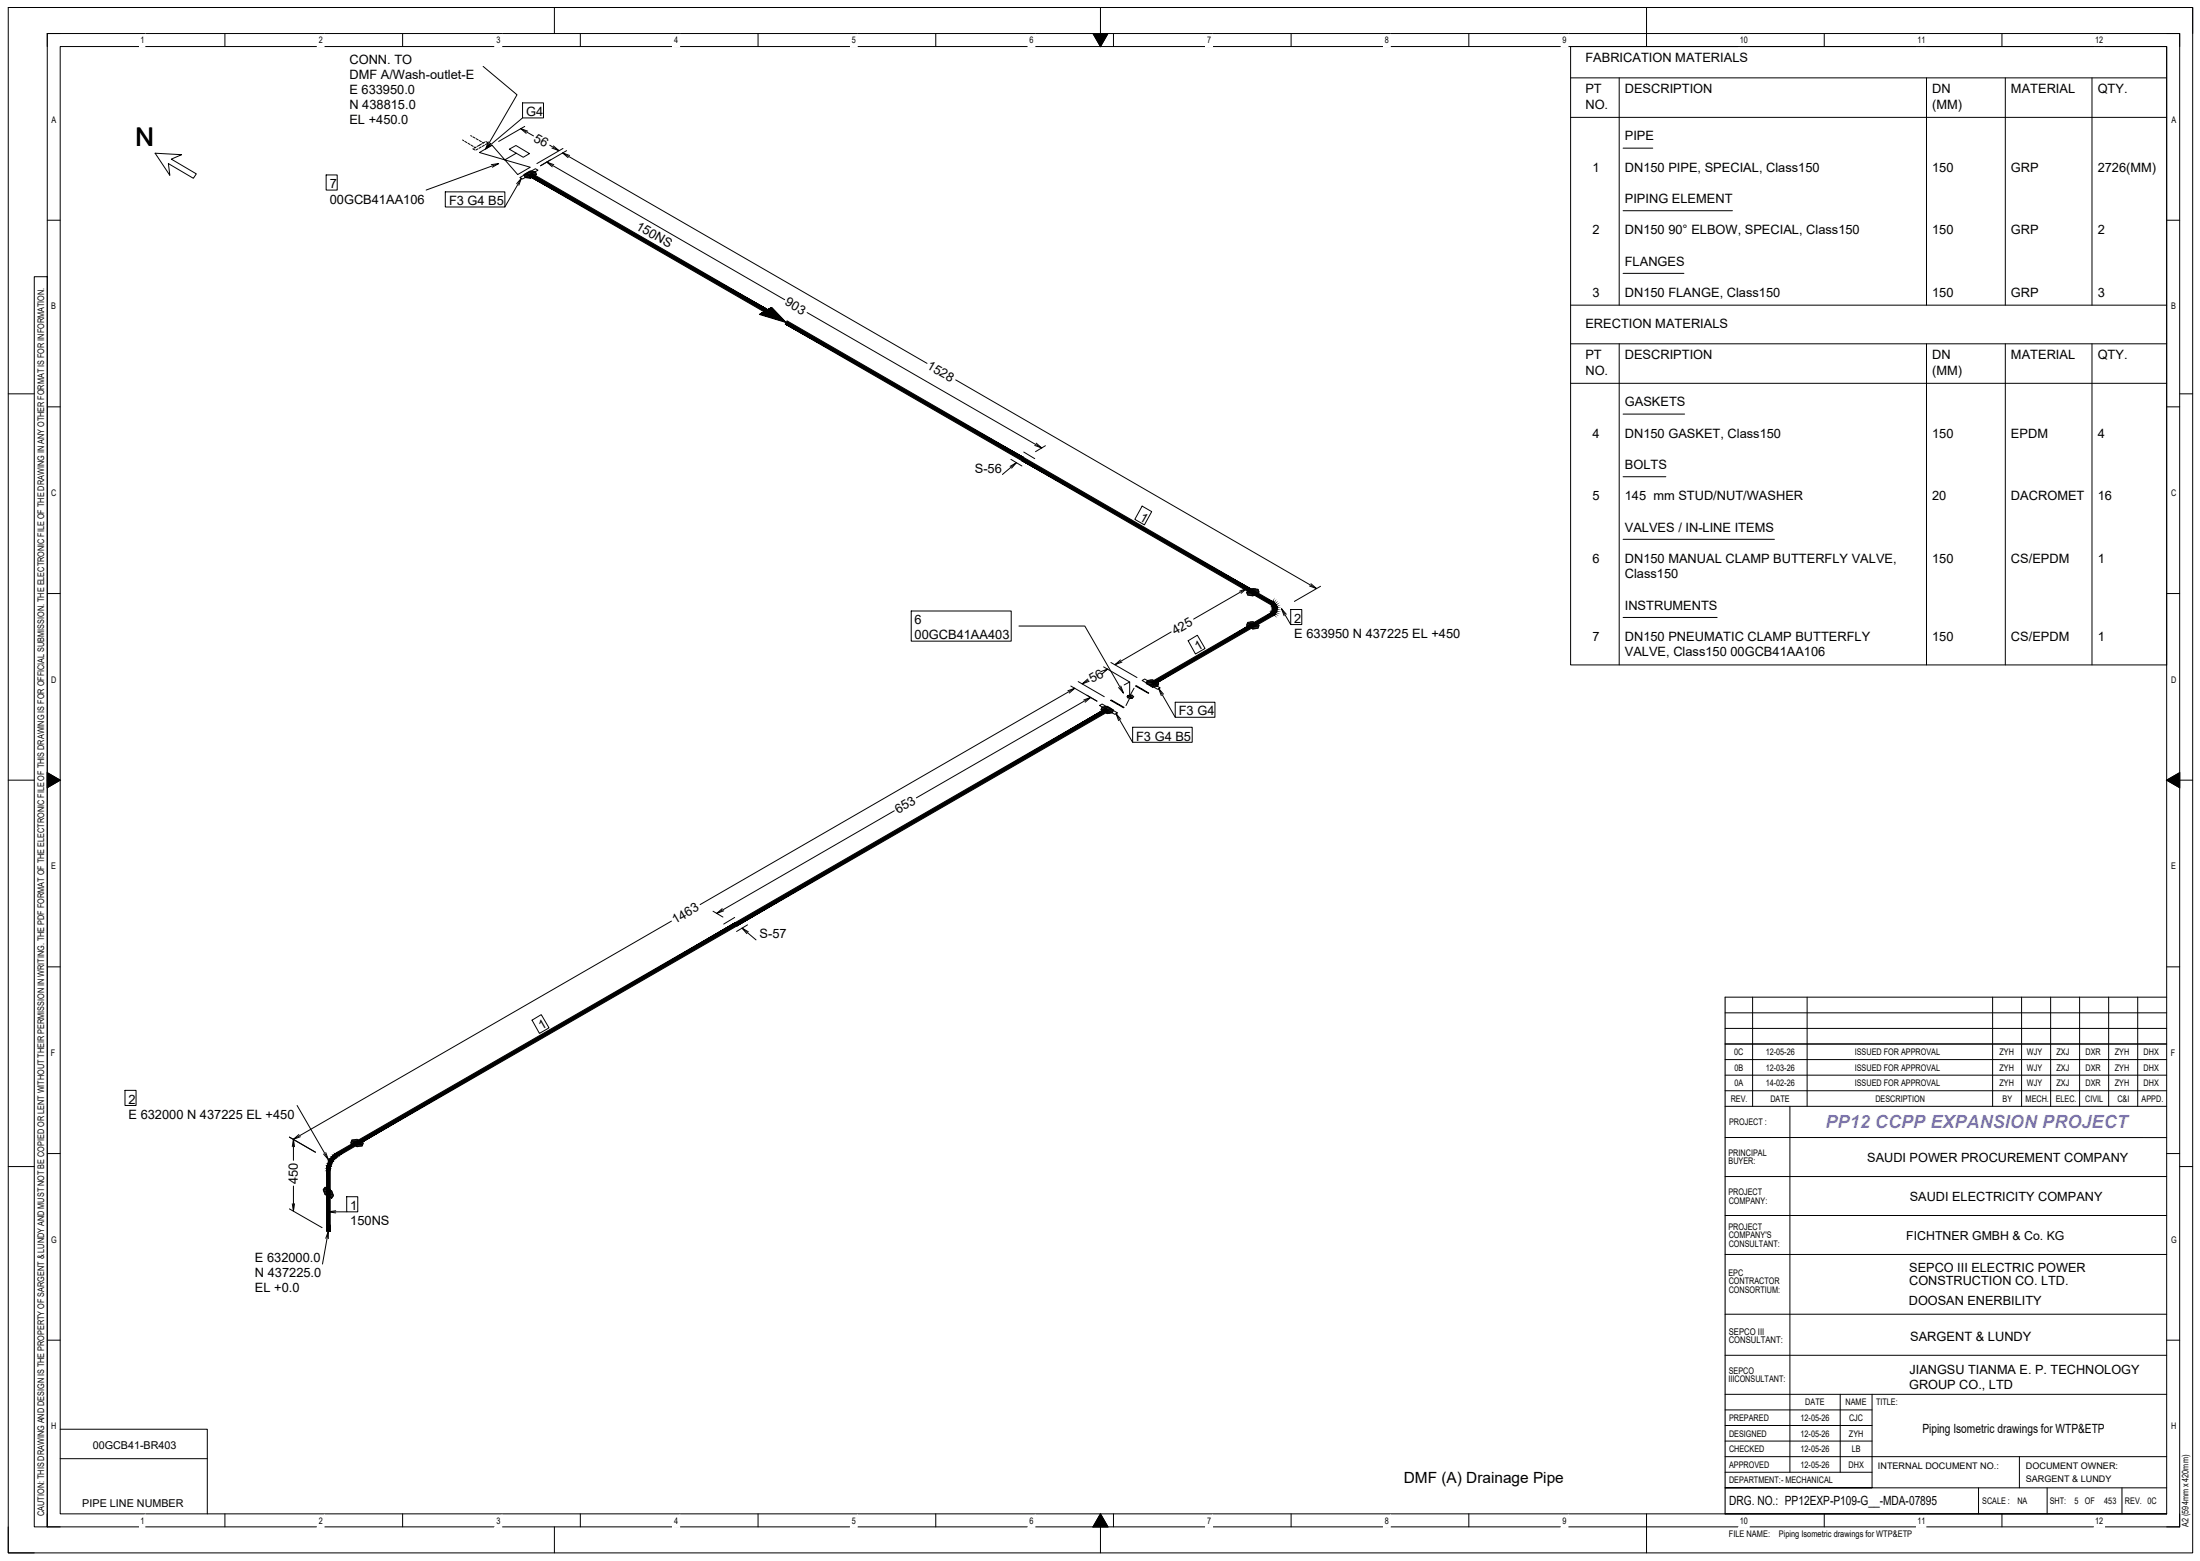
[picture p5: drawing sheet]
<svg xmlns="http://www.w3.org/2000/svg" width="598mm" height="424mm" viewBox="0 0 598 424" stroke-linecap="round" stroke-linejoin="round" font-family="sans-serif">
<!-- layer: G-ANNO-TTLB -->
<g fill="none" stroke="#000" stroke-width=".27">
<path d="M12.8 9.1h579.6v405.7h-579.6zM12.8 9.1v3.5M12.8 9.1h3.6M16.4 12.6h572.5v398.6h-572.5zM61.1 9.1v3.5M109.4 9.1v3.5M150.7 2v7.1M157.7 9.1v3.5M206 9.1v3.5M254.3 9.1v3.5M297.1 9.1h4l-2 3.5zM299.1 2v10.6"/>
<path d="M302.6 9.1v3.5M350.9 9.1v3.5M399.2 9.1v3.5M447.5 2v10.6M495.8 9.1v3.5M544.1 9.1v3.5M588.9 2h7.1v7.1M588.9 9.1h3.5v3.5M12.8 59.8h3.6M588.9 59.8h3.5M9.3 75.2h3.5v339.6h-3.5zM2.2 107h7.1"/>
<path d="M12.8 110.5h3.6M588.9 110.5h3.5M592.4 107h3.6M12.8 161.2h3.6M588.9 161.2h3.5M2.2 211.9h7.1M12.8 209.9l3.6 2-3.6 2.1zM12.8 211.9h3.6M588.9 211.9l3.5-2v4.1zM588.9 211.9h7.1M12.8 262.6h3.6M468.9 279.4h120"/>
<path d="M468.9 275.1h120M468.9 270.9h120M476.4 270.9v29.6M491.2 270.9v29.6M541.6 270.9v29.6M549.5 270.9v29.6M557.4 270.9v29.6M565.2 270.9v29.6M573.1 270.9v29.6M581 270.9v29.6M588.9 262.6h3.5M468.9 292.1h120"/>
<path d="M468.9 296.3h120M468.9 287.8h120M468.9 283.6h120M2.2 316.9h7.1M12.8 313.4h3.6M468.9 300.5h120M468.9 309h120M468.9 319.6h120M486.5 300.5v99.4M588.9 313.4h3.5M592.4 316.9h3.6M468.9 330.2h120"/>
<path d="M468.9 340.8h120M468.9 357h120M12.8 364.1h3.6M468.9 378.8h120M468.9 368.2h120M500.2 378.8v21.1M508.8 378.8v25.4h-39.9h120M588.9 364.1h3.5M468.9 395.7h120M468.9 387.2h39.9M468.9 391.5h39.9M468.9 383h39.9"/>
<path d="M468.9 399.9h39.9M548.9 395.7v8.5M2.2 414.8v7h7.1M12.8 411.2v3.6h3.6M61.1 411.2v3.6M109.4 411.2v3.6M150.7 414.8v7M157.7 411.2v3.6M206 411.2v3.6M254.3 411.2v3.6M299.1 411.2l2 3.6h-4zM299.1 411.2v10.6"/>
<path d="M302.6 411.2v3.6M350.9 411.2v3.6M399.2 411.2v3.6M447.5 411.2v10.6M468.9 411.2h120M495.8 411.2v3.6M537.8 404.2v7M544.1 411.2v3.6M556.4 404.2v7M576.7 404.2v7M592.4 411.2v3.6h-3.5"/>
</g>
<!-- layer: G-ANNO-BRDR -->
<path d="M2.2 2h593.8v419.8h-593.8z" fill="none" stroke="#000" stroke-width=".27"/>
<!-- layer: G-ANNO-TTLB -->
<path d="M468.9 270.9v140.3" fill="none" stroke="#000" stroke-width=".3"/>
<path d="M297.1 9.1h4l-2 3.5zM12.8 209.9l3.6 2-3.6 2.1zM588.9 211.9l3.5-2v4.1zM299.1 411.2l2 3.6h-4z" fill="#000" stroke="#000" stroke-width=".27"/>
<g fill="#fff" stroke="#fff" stroke-width=".27">
<path d="M38 411.7v3.2l1.4-3.2zM39.4 411.7v3.2h-1.4z"/>
<path d="M86.3 411.7v3.2l1.8-3.2zM88.1 411.7v3.2h-1.8z"/>
<path d="M134.6 411.7v3.2l1.8-3.2zM136.4 411.7v3.2h-1.8z"/>
<path d="M182.9 411.7v3.2l1.8-3.2zM184.7 411.7v3.2h-1.8z"/>
<path d="M231.2 411.7v3.2l1.8-3.2zM233 411.7v3.2h-1.8z"/>
<path d="M279.5 411.7v3.2l1.8-3.2zM281.3 411.7v3.2h-1.8z"/>
<path d="M327.8 411.7v3.2l1.8-3.2zM329.6 411.7v3.2h-1.8z"/>
<path d="M376.1 411.7v3.2l1.8-3.2zM377.9 411.7v3.2h-1.8z"/>
<path d="M424.3 411.7v3.2l1.9-3.2zM426.2 411.7v3.2h-1.9z"/>
<path d="M472.7 411.7v3.2l2.7-3.2zM475.4 411.7v3.2h-2.7z"/>
<path d="M521 411.7v3.2l2.5-3.2zM523.5 411.7v3.2h-2.5z"/>
<path d="M569.3 411.7v3.2l2.7-3.2zM572 411.7v3.2h-2.7z"/>
<path d="M589.8 386v3.3l2-3.3zM591.8 386v3.3h-2z"/>
<path d="M589.8 335.3v3.3l2.2-3.3zM592 335.3v3.3h-2.2z"/>
<path d="M589.8 284.6v3.3l1.8-3.3zM591.6 284.6v3.3h-1.8z"/>
<path d="M589.8 233.9v3.2l1.9-3.2zM591.7 233.9v3.2h-1.9z"/>
<path d="M589.8 183.2v3.2l2-3.2zM591.8 183.2v3.2h-2z"/>
<path d="M589.8 132.5v3.2l2.1-3.2zM591.9 132.5v3.2h-2.1z"/>
<path d="M589.8 81.8v3.2l1.9-3.2zM591.7 81.8v3.2h-1.9z"/>
<path d="M589.8 31.1v3.2l2.2-3.2zM592 31.1v3.2h-2.2z"/>
<path d="M38 9.6v3.2l1.4-3.2zM39.4 9.6v3.2h-1.4z"/>
<path d="M86.3 9.6v3.2l1.8-3.2zM88.1 9.6v3.2h-1.8z"/>
<path d="M134.6 9.6v3.2l1.8-3.2zM136.4 9.6v3.2h-1.8z"/>
<path d="M182.9 9.6v3.2l1.8-3.2zM184.7 9.6v3.2h-1.8z"/>
<path d="M231.2 9.6v3.2l1.8-3.2zM233 9.6v3.2h-1.8z"/>
<path d="M279.5 9.6v3.2l1.8-3.2zM281.3 9.6v3.2h-1.8z"/>
<path d="M327.8 9.6v3.2l1.8-3.2zM329.6 9.6v3.2h-1.8z"/>
<path d="M376.1 9.6v3.2l1.8-3.2zM377.9 9.6v3.2h-1.8z"/>
<path d="M424.3 9.6v3.2l1.9-3.2zM426.2 9.6v3.2h-1.9z"/>
<path d="M472.7 9.6v3.2l2.7-3.2zM475.4 9.6v3.2h-2.7z"/>
<path d="M521 9.6v3.2l2.5-3.2zM523.5 9.6v3.2h-2.5z"/>
<path d="M569.3 9.6v3.2l2.7-3.2zM572 9.6v3.2h-2.7z"/>
<path d="M13.6 386v3.3l2-3.3zM15.6 386v3.3h-2z"/>
<path d="M13.6 335.3v3.3l2.2-3.3zM15.8 335.3v3.3h-2.2z"/>
<path d="M13.6 284.6v3.3l1.8-3.3zM15.4 284.6v3.3h-1.8z"/>
<path d="M13.6 233.9v3.2l1.9-3.2zM15.5 233.9v3.2h-1.9z"/>
<path d="M13.6 183.2v3.2l2-3.2zM15.6 183.2v3.2h-2z"/>
<path d="M13.6 132.5v3.2l2.1-3.2zM15.7 132.5v3.2h-2.1z"/>
<path d="M13.6 81.8v3.2l1.9-3.2zM15.5 81.8v3.2h-1.9z"/>
<path d="M13.6 31.1v3.2l2.2-3.2zM15.8 31.1v3.2h-2.2z"/>
</g>
<!-- layer: GT_1 -->
<g fill="none" stroke="#000" stroke-width=".27">
<path d="M131.3 18l9.2 7.7-8.5 14.7M426.9 12.6h162v168h-162zM125.7 38l.3 .2M126.3 38.4l.6 .3M127.2 38.9l.6 .4M127.9 36.8l.3 .2M128 39.4l.6 .4M128.5 37.2l.6 .3M128.9 39.9l.3 .2M129.4 37.7l.6 .3M129.5 39.9l-.6 .3M130.3 38.2l.5 .3"/>
<path d="M130.8 39.9l-.6 .4M130.9 39.1l-1.2 .7M131.1 38.7l.3 .1M131.7 39.4l-.6 .4M131.8 38.6l-.6 .3M132.1 38.4l.5 .4M132.5 39l-.5 .3M132.7 38.5l-.7 1.9 1.3-1.5-1.3 1.5 1.7-1M141.5 34.9l3.5 2M142 27.9h5.7v4.1h-5.7zM142 32l-10 8.4M142.6 34.3l-7.1 4.1"/>
<path d="M143.4 35.6l-1.9-.7 1.5 1.3M149.4 39.4l2.5 1.5M150.4 39.6l1.5 1.3-1.9-.7M426.9 21.2h162M426.9 31.9h162M440.1 21.2v61.7M523.6 21.2v61.7M545 21.2v61.7M568.6 21.2v61.7M42.2 41.6l7.2 .4-2.8 1.2 6.8 4-.8 1.2-6.8-4 .4 3.2zM88.6 47.5h3.1v4.1h-3.1zM121 52.1h16.2v4.1h-16.2z"/>
<path d="M128.6 40.4l.5 .3M129.9 40.4l-.6 .4M130.3 41.4l3.4-2 7 8 3.4-2zM133.5 44.7l2-.3-1.7 1M135.5 44.4l-19.7 7.2M140.3 41.6l1.9 1.1 1.7-1-3.7-2.2-1.8 1 1.9 1.1-3.1 1.8M140.4 49.9l1.3-1.5-.7 1.9M141.3 48.2l4.2-2.4 .7 .4-4.2 2.4zM141.7 48.4l-4.5 7.8M142.4 47.4l1.7-1 1.4 .2 .3 .8-1.7 1-1.4-.2zM142.4 47.4h3.4M142.5 47.6h3"/>
<path d="M142.6 47.8h2.5M142.6 48h2.2M142.7 48.2h1.8M142.7 47.2h3M143.1 47h2.6M143.4 46.8h2.2M143.8 46.6h1.7M148.6 44l64.7 37.4M150.5 44.7l-1.9-.7 1.5 1.3M152.9 41.5l99.1 57.2M153 40.3l-7.1 4.1M154 40.9l-7.1 4.1 2.7-1.6"/>
<path d="M154.8 42.2l-1.9-.7 1.5 1.3M441.2 40.2h8M441.2 57.2h29.7M441.2 74.3h16.5M208.2 84.4l-1.8 1 7.3 2.2-3.9-4.1-3.2 1.8 6.6 2-3.6-3.7-2.7 1.6 5.7 1.8-3.2-3.3-2.3 1.3 5 1.6-2.9-2.8-1.9 1.1 4.3 1.5-2.6-2.4-1.5 .8 3.5 1.2-2.2-1.9-1 .6 2.8 1.1-2.1-1.6-.5 .3 2 .9-1.7-1.1 5.4 3.3M219.4 84.9l63.7 36.8M426.9 82.9h162M426.9 93.4h162M440.1 93.4v87.2M523.6 93.4v87.2M545 93.4v87.2M568.6 93.4v87.2"/>
<path d="M259.8 103.2l98 56.7M426.9 104.1h162M441.2 112.5h16.7M274.6 126.7l1.6-1-1.2 1.5M274.8 124.8l2.9 1.8M276.2 125.7l-3.7 3.2M278.3 122.8l2.9 1.8M281.6 120.4l1.5 1.3-1.9-.7M284.1 121.1l-2.6 1.6M310.4 137.5l2.6 1.5-2 3.6-2.6-1.5zM441.2 129.5h11.6M337.7 159.3l7.1 4.1"/>
<path d="M338.8 159.9l-14.4 8.3M340.4 160h.8M356.3 158.6l1.5 1.3-1.9-.7M358.9 159.3l-7.1 4.1M441.2 146.5h41.1M247.7 166h27.1v8.2h-27.1zM276.9 170.1h18l10.5 18.2M301.9 180l7.1 4.1M304.5 179.3l-1.5 1.3 1.9-.7M318.3 171.7l-15.3 8.9M322.9 174.1l2.5-1.5 2.1 3.6-2.6 1.5zM336.9 160.6l1.9-.7-1.5 1.3"/>
<path d="M338.8 160.9l1.7-1 1.4 .2 .3 .8-1.7 1-1.4-.2zM338.9 161h3.2M338.9 169.8h3.2M338.9 161.2h2.8M338.9 169.6h2.8M339 160.8h3.2M339 170h3.2M339 161.4h2.4M339 169.4h2.4M339.1 161.6h1.9M339.1 169.2h1.9M339.1 169.1l1.4-.2 1.7 1-.3 .8-1.4 .2-1.7-1z"/>
<path d="M339.3 160.6h2.8M339.3 170.2h2.8M339.7 160.4h2.3M339.7 170.4h2.3M339.8 161.8h.9M339.8 169h.9M340 160.2h2M340 170.6h2M340.4 170.8h.8M348.3 165.4l2.5 4.3M349.6 166.9l-1.3-1.5 .7 1.9M350.8 165.6h3v4.1h-3z"/>
<path d="M441.2 167.7h25.5M290.2 187.6l1.9-.6-1.5 1.3M291 186.4l7.2 4.1-2.8-1.6M292.1 187l-101.8 58.7M293.1 185.2l7 4.1M294.6 190.1l1.8-.7-1.5 1.4M295.6 184.5l-1.4 1.3 1.8-.7M295.8 184.7l-1.6 1.1M296.4 189.4l-47.3 27.3M298.9 191.7l.7-.5 4.1 2.5-.7 .4zM299.1 182.5l1.9-.7-1.4 1.3M299.3 192.8h3.2"/>
<path d="M299.4 192.6h2.7M299.4 193h3.2M299.4 192.3h2.4M299.5 192.2h2M299.6 192.1l1.3-.2 1.7 1-.3 .8-1.4 .2-1.7-1zM299.8 193.2h2.7M300 181.2l7 4.1M300.1 193.3h2.4M300.2 191.9h.9M300.4 193.6h2M300.8 193.7h.8M301 181.8l-.8 .5"/>
<path d="M301.8 190.3l.2-.2 3.5 2.1-.1 .1zM303.3 193.9l4.5 7.7M304.6 186.4l.8 1.9-1.4-1.5M304.6 195.4l-1.3-1.5 .7 1.9M305.5 186.1l1.5-.8v4M306.3 189.3h1.8M306.5 189l-.2 .3 .2 .3 .7 .1h.5l.4-.4-.4-.4-.5-.1-.7 .2 1.2 .7M307 189.7l-1 2M307.7 188.9l-1.2 .7M307.8 197.6h16.2v4h-16.2zM308.2 187l-1 1.8v.9M308.6 186.4l.2-.1 3.4 2z"/>
<path d="M310.4 184.9l.7-.4 4.2 2.4-.7 .3zM311.6 185.6h3.2M311.7 185.4h2.7M311.7 185.8h3.2M311.7 185.2h2.4M311.8 185h2M311.8 184.9l1.4-.2 1.7 1-.3 .8-1.4 .2-1.7-1zM312 186h2.8M312.4 186.2h2.3M312.5 184.7h.9M312.7 186.4h2M313.1 186.5h.8"/>
<path d="M314.9 187.1l4.5 7.7M316.2 188.6l-1.3-1.5 .7 1.9M319.4 190.8h10.8v4h-10.8zM243.1 220.2l-48.3 27.9M182.5 250.2l-102.7 59.3v5.7M193.8 247.5l2.7 1.6M196.3 246.8l-1.5 1.3 1.9-.7M199.7 249.2l-3 1.8M201.7 252.1l3.8 3.2M203.2 251.2l-3 1.8M203.4 253.1l-1.7-1 1.3 1.5M144.6 277.1l2.5-1.5 2.1 3.6-2.6 1.5z"/>
<path d="M34 296.2h3v4.1h-3zM78.7 308.9l7 4.1M79.4 311.5l.4-2 .3 2M80.8 300.3l8.4 14.7M81.2 308.2l-1.4 1.3 1.8-.7M88.5 313.1l.7 1.9-1.3-1.5M95.3 310.5h3.4M95.4 310.3h3M95.5 310.1h2.6M95.6 309.9h2.1M95.6 309.7l1.4-.2 1.7 1-.3 .8-1.4 .2-1.7-1zM95.6 309.7h1.8"/>
<path d="M95.7 310.7h3M96 310.9h2.6M96.4 311.1h2.1M96.7 311.3h1.7M78.7 328.4l8.8 5.1M79.4 327l.4 2 .3-2M79.8 322.2v6.8M87.9 323.3h1.9M87.9 323.1h1.5M88 323.5h2.1M88 323.7h2.2M88.1 322.9h1"/>
<path d="M88.1 323.9h2.2M88.2 324.1h2.2M88.2 322.7h.5M88.3 324.3h2.1M88.3 322.5l1.8 1 .5 1.3-.5 .7-1.8-1-.5-1.3zM88.3 324.5h2.2M88.5 336.4l.7-1.9v2M88.7 324.7h1.9M89.1 324.9h1.5M89.2 329.2h5M89.2 334.5l-1.5 8.9M89.4 325.1h1"/>
<path d="M89.8 325.3h.5M91.2 328.9l-2 .3 2 .3M94.2 325.1h3v4.1h-3z"/>
</g>
<g fill="#000" stroke="#000" stroke-width=".27">
<path d="M144.4 47l-.5 .9 64.5 36.1zM143.9 47.9l64.5 36.1-.5 .8z"/>
<path d="M213.9 87.2l-.5 .8 64.8 36.3zM213.4 88l64.8 36.3-.5 .8z"/>
<path d="M278.2 124.3l-.5 .8 63.1 35.3zM277.7 125.1l63.1 35.3-.5 .9z"/>
<path d="M340.8 160.4l-.5 .9 5.7 2.1zM340.3 161.3l5.7 2.1-.5 .9z"/>
<path d="M313.5 186.1l27.3-15.8-.5-.9zM313 185.2l27.3-15.8-26.8 16.7z"/>
<path d="M345.5 166.4l.8 .7-.3 .2zM345.5 166.4l.8 .7-.6-.8zM345.7 166.3l.9 .4-.3 .4zM345.8 166.1l-.1 .2 .9 .4zM345.8 166.1l1 .3-.2 .3zM345.9 165.9l-.1 .2 1 .3zM345.9 165.9l1.1 .1-.2 .4zM346 165.7l-.1 .2 1.1 .1zM346 165.7l1.1-.1-.1 .4zM346.1 165.5l-.1 .2 1.1-.1zM346.1 165.5l1-.4v.5zM346.1 165.3v.2l1-.4zM346.1 165.3l.9-.6 .1 .4zM346 165l.1 .3 .9-.6zM346 165l.8-.7 .2 .4zM345.9 164.8l.1 .2 .8-.7zM346.6 164l.2 .3-.9 .5zM345.8 164.6l.1 .2 .7-.8zM346.3 163.7l.3 .3-.8 .6zM346.3 163.7l-.6 .7 .1 .2zM346 163.4l.3 .3-.6 .7zM346 163.4l-.5 .9 .2 .1z"/>
<path d="M340.8 170.3l5.2-3-.5-.9zM340.3 169.4l5.2-3-4.7 3.9z"/>
<path d="M200.2 251.6l101-58.3-.5-.9zM199.7 250.7l101-58.3-100.5 59.2z"/>
<path d="M97.3 310.9l102.9-59.3-.5-.9zM96.8 310.1l102.9-59.4-102.4 60.2z"/>
<path d="M88.8 318l.9 6v-6zM88.8 318l.9 6h-.9z"/>
<path d="M91 313.4l.6-.3 .5 .8zM91 313.4l.6 .8 .5-.3zM90.5 313.8l.5-.4 .6 .8zM90.5 313.8l.7 .8 .4-.4zM90.5 313.8l.7 .8-1.1-.3zM90.1 314.3l.7 .7 .4-.4zM90.1 314.3l.7 .7-1.1-.1zM89.7 314.9l.8 .5 .3-.4zM89.7 314.9l.8 .5h-1.2zM89.3 315.4l.9 .5 .3-.5zM89.3 315.4l.9 .5-1.1 .1zM89.1 316l.9 .4 .2-.5zM89.1 316l.9 .4-1.1 .3zM88.9 316.7l1 .2 .1-.5zM88.9 316.7l1 .2-1.1 .4zM88.8 317.3l1 .1 .1-.5zM88.8 317.3l1 .1-1 .6zM88.8 318h.9l.1-.6z"/>
<path d="M92.1 313.9l5.2-3-.5-.8zM91.6 313.1l5.2-3-4.7 3.8z"/>
<path d="M88.8 324l.9 10.5v-10.5zM88.8 324l.9 10.5h-.9z"/>
</g>
<!-- layer: 0 -->
<path d="M16.4 388.2h39.9v23M16.4 396.2h39.9" fill="none" stroke="#000" stroke-width=".27"/>
<text font-size="7" x="36.9" y="39.6">N</text>
<text font-size="4.9" fill="#8470ff" x="496.2" y="306.5">PP12 CCPP EXPANSION PROJECT</text>
<text font-size="4.2" x="381.5" y="402.9">DMF (A) Drainage Pipe</text>
<g font-size="3.5">
<text x="95" y="17.3">CONN. TO</text>
<text x="430.9" y="16.9">FABRICATION MATERIALS</text>
<text x="95" y="21.4">DMF A/Wash-outlet-E</text>
<text x="95" y="25.5">E 633950.0</text>
<text x="95" y="29.6">N 438815.0</text>
<text x="430.9" y="25.4">PT</text>
<text x="430.9" y="29.5">NO.</text>
<text x="441.6" y="25.4">DESCRIPTION</text>
<text x="525.2" y="25.4">DN</text>
<text x="525.2" y="29.5">(MM)</text>
<text x="546.6" y="25.4">MATERIAL</text>
<text x="570.1" y="25.4">QTY.</text>
<text x="95" y="33.7">EL +450.0</text>
<text x="143" y="31.5">G4</text>
<text x="144.8" y="38.3" transform="rotate(30 144.8 38.3)">56</text>
<text x="441.6" y="38.1">PIPE</text>
<text x="432.9" y="46.6">1</text>
<text x="441.6" y="46.6">DN150 PIPE, SPECIAL, Class150</text>
<text x="525.2" y="46.6">150</text>
<text x="546.6" y="46.6">GRP</text>
<text x="570.1" y="46.6">2726(MM)</text>
<text x="89.6" y="51.1">7</text>
<text x="89.6" y="55.3">00GCB41AA106</text>
<text x="122" y="55.7">F3 G4 B5</text>
<text x="441.6" y="55.1">PIPING ELEMENT</text>
<text x="172.6" y="62.1" transform="rotate(30 172.6 62.1)">150NS</text>
<text x="432.9" y="63.6">2</text>
<text x="441.6" y="63.6">DN150 90° ELBOW, SPECIAL, Class150</text>
<text x="525.2" y="63.6">150</text>
<text x="546.6" y="63.6">GRP</text>
<text x="570.1" y="63.6">2</text>
<text x="441.6" y="72.1">FLANGES</text>
<text x="213.1" y="82.7" transform="rotate(30 213.1 82.7)">903</text>
<text x="432.9" y="80.6">3</text>
<text x="441.6" y="80.6">DN150 FLANGE, Class150</text>
<text x="525.2" y="80.6">150</text>
<text x="546.6" y="80.6">GRP</text>
<text x="570.1" y="80.6">3</text>
<text x="430.9" y="89.1">ERECTION MATERIALS</text>
<text x="251.8" y="100" transform="rotate(30 251.8 100)">1528</text>
<text x="430.9" y="97.6">PT</text>
<text x="430.9" y="101.7">NO.</text>
<text x="441.6" y="97.6">DESCRIPTION</text>
<text x="525.2" y="97.6">DN</text>
<text x="525.2" y="101.7">(MM)</text>
<text x="546.6" y="97.6">MATERIAL</text>
<text x="570.1" y="97.6">QTY.</text>
<text x="441.6" y="110.4">GASKETS</text>
<text x="432.9" y="118.9">4</text>
<text x="441.6" y="118.9">DN150 GASKET, Class150</text>
<text x="525.2" y="118.9">150</text>
<text x="546.6" y="118.9">EPDM</text>
<text x="570.1" y="118.9">4</text>
<text x="264.9" y="128.4">S-56</text>
<text x="441.6" y="127.4">BOLTS</text>
<text x="432.9" y="135.9">5</text>
<text x="441.6" y="135.9">145 mm STUD/NUT/WASHER</text>
<text x="525.2" y="135.9">20</text>
<text x="546.6" y="135.9">DACROMET</text>
<text x="570.1" y="135.9">16</text>
<text x="309.5" y="141.1" transform="rotate(30 309.5 141.1)">1</text>
<text x="441.6" y="144.4">VALVES / IN-LINE ITEMS</text>
<text x="432.9" y="152.9">6</text>
<text x="441.6" y="152.9">DN150 MANUAL CLAMP BUTTERFLY VALVE,</text>
<text x="525.2" y="152.9">150</text>
<text x="546.6" y="152.9">CS/EPDM</text>
<text x="570.1" y="152.9">1</text>
<text x="441.6" y="157">Class150</text>
<text x="441.6" y="165.6">INSTRUMENTS</text>
<text x="248.6" y="169.6">6</text>
<text x="248.6" y="173.7">00GCB41AA403</text>
<text x="319.4" y="172.5" transform="rotate(-30 319.4 172.5)">425</text>
<text x="351.8" y="169.2">2</text>
<text x="351.8" y="173.3">E 633950 N 437225 EL +450</text>
<text x="325.5" y="176.7" transform="rotate(-30 325.5 176.7)">1</text>
<text x="432.9" y="174.1">7</text>
<text x="441.6" y="174.1">DN150 PNEUMATIC CLAMP BUTTERFLY</text>
<text x="441.6" y="178.2">VALVE, Class150 00GCB41AA106</text>
<text x="525.2" y="174.1">150</text>
<text x="546.6" y="174.1">CS/EPDM</text>
<text x="570.1" y="174.1">1</text>
<text x="296.9" y="185.6" transform="rotate(-30 296.9 185.6)">56</text>
<text x="320.4" y="194.4">F3 G4</text>
<text x="308.8" y="201.2">F3 G4 B5</text>
<text x="244.1" y="221.1" transform="rotate(-30 244.1 221.1)">653</text>
<text x="183.5" y="251" transform="rotate(-30 183.5 251)">1463</text>
<text x="206.5" y="254.8">S-57</text>
<text x="147.2" y="279.8" transform="rotate(-30 147.2 279.8)">1</text>
<text x="34.9" y="299.8">2</text>
<text x="34.9" y="304">E 632000 N 437225 EL +450</text>
<text x="507.5" y="315.6">SAUDI POWER PROCUREMENT COMPANY</text>
<text x="81" y="321.7" transform="rotate(-90 81 321.7)">450</text>
<text x="95.2" y="328.7">1</text>
<text x="519.1" y="326.2">SAUDI ELECTRICITY COMPANY</text>
<text x="95.2" y="332.9">150NS</text>
<text x="69.3" y="342.9">E 632000.0</text>
<text x="69.3" y="347">N 437225.0</text>
<text x="518.9" y="345.4">SEPCO III ELECTRIC POWER</text>
<text x="69.3" y="351.1">EL +0.0</text>
<text x="518.9" y="348.9">CONSTRUCTION CO. LTD.</text>
<text x="518.8" y="354.5">DOOSAN ENERBILITY</text>
<text x="519.2" y="364.4">SARGENT &amp; LUNDY</text>
<text x="518.9" y="377.4">GROUP CO., LTD</text>
<text x="519" y="373.2">JIANGSU TIANMA E. P. TECHNOLOGY</text>
<text x="522.5" y="389.4">Piping Isometric drawings for WTP&amp;ETP</text>
<text x="470" y="408.9">DRG. NO.: PP12EXP-P109-G__-MDA-07895</text>
</g>
<text font-size="3.4" x="518.1" y="336.8">FICHTNER GMBH &amp; Co. KG</text>
<g font-size="2.9">
<text x="25.2" y="393.6">00GCB41-BR403</text>
<text x="22.4" y="409.3">PIPE LINE NUMBER</text>
</g>
<g font-size="2.5">
<text x="38.2" y="11.8">1</text>
<text x="86.7" y="11.8">2</text>
<text x="134.9" y="11.8">3</text>
<text x="183.3" y="11.8">4</text>
<text x="231.5" y="11.8">5</text>
<text x="279.8" y="11.8">6</text>
<text x="328.1" y="11.8">7</text>
<text x="376.4" y="11.8">8</text>
<text x="424.7" y="11.8">9</text>
<text x="472.9" y="11.8">10</text>
<text x="521.2" y="11.8">11</text>
<text x="569.5" y="11.8">12</text>
<text x="14" y="33.3">A</text>
<text x="590.2" y="33.3">A</text>
<text x="13.9" y="84">B</text>
<text x="590.1" y="84">B</text>
<text x="13.9" y="134.7">C</text>
<text x="590.1" y="134.7">C</text>
<text x="13.9" y="185.4">D</text>
<text x="590.1" y="185.4">D</text>
<text x="13.9" y="236.1">E</text>
<text x="590.1" y="236.1">E</text>
<text x="13.8" y="286.8">F</text>
<text x="471.4" y="286.6">0C</text>
<text x="479.9" y="286.6">12-05-26</text>
<text x="504.1" y="286.6">ISSUED FOR APPROVAL</text>
<text x="543.5" y="286.6">ZYH</text>
<text x="550.9" y="286.6">WJY</text>
<text x="559" y="286.6">ZXJ</text>
<text x="566.9" y="286.6">DXR</text>
<text x="574.8" y="286.6">ZYH</text>
<text x="582.6" y="286.6">DHX</text>
<text x="590.1" y="286.8">F</text>
<text x="471.4" y="290.8">0B</text>
<text x="479.9" y="290.8">12-03-26</text>
<text x="504.1" y="290.8">ISSUED FOR APPROVAL</text>
<text x="543.5" y="290.8">ZYH</text>
<text x="550.9" y="290.8">WJY</text>
<text x="559" y="290.8">ZXJ</text>
<text x="566.9" y="290.8">DXR</text>
<text x="574.8" y="290.8">ZYH</text>
<text x="582.6" y="290.8">DHX</text>
<text x="470.4" y="299.4">REV.</text>
<text x="471.4" y="295.1">0A</text>
<text x="479.9" y="295.1">14-02-26</text>
<text x="481.2" y="299.4">DATE</text>
<text x="504.1" y="295.1">ISSUED FOR APPROVAL</text>
<text x="509.7" y="299.4">DESCRIPTION</text>
<text x="543.5" y="295.1">ZYH</text>
<text x="544.3" y="299.4">BY</text>
<text x="550.6" y="299.4">MECH.</text>
<text x="550.9" y="295.1">WJY</text>
<text x="558.7" y="299.4">ELEC.</text>
<text x="559" y="295.1">ZXJ</text>
<text x="566.7" y="299.4">CIVIL</text>
<text x="566.9" y="295.1">DXR</text>
<text x="574.8" y="295.1">ZYH</text>
<text x="575.5" y="299.4">C&amp;I</text>
<text x="582.1" y="299.4">APPD.</text>
<text x="582.6" y="295.1">DHX</text>
<text x="469.9" y="305.7">PROJECT :</text>
<text x="469.8" y="314">PRINCIPAL</text>
<text x="469.8" y="316.3">BUYER:</text>
<text x="469.8" y="324.6">PROJECT</text>
<text x="469.9" y="326.9">COMPANY:</text>
<text x="469.8" y="334.1">PROJECT</text>
<text x="13.9" y="337.5">G</text>
<text x="469.9" y="336.4">COMPANY'S</text>
<text x="469.9" y="338.7">CONSULTANT:</text>
<text x="590.1" y="337.5">G</text>
<text x="469.8" y="346.6">EPC</text>
<text x="469.9" y="348.9">CONTRACTOR</text>
<text x="469.9" y="351.2">CONSORTIUM:</text>
<text x="469.9" y="364.9">CONSULTANT:</text>
<text x="469.9" y="362.5">SEPCO III</text>
<text x="469.8" y="375.5">IIICONSULTANT:</text>
<text x="469.9" y="373.2">SEPCO</text>
<text x="490.7" y="381.7">DATE</text>
<text x="501.6" y="381.7">NAME</text>
<text x="509.9" y="381.7">TITLE:</text>
<text x="13.9" y="388.2">H</text>
<text x="469.9" y="386">PREPARED</text>
<text x="489.4" y="386">12-05-26</text>
<text x="502.6" y="386">CJC</text>
<text x="590.1" y="388.2">H</text>
<text x="469.9" y="390.2">DESIGNED</text>
<text x="469.9" y="394.5">CHECKED</text>
<text x="489.4" y="390.2">12-05-26</text>
<text x="489.4" y="394.5">12-05-26</text>
<text x="502.5" y="390.2">ZYH</text>
<text x="503.3" y="394.5">LB</text>
<text x="469.9" y="398.7">APPROVED</text>
<text x="489.4" y="398.7">12-05-26</text>
<text x="502.4" y="398.7">DHX</text>
<text x="510.4" y="399.2">INTERNAL DOCUMENT NO.:</text>
<text x="550.6" y="399.2">DOCUMENT OWNER:</text>
<text x="469.9" y="402.9">DEPARTMENT:- MECHANICAL</text>
<text x="550.6" y="402.6">SARGENT &amp; LUNDY</text>
<text x="12" y="411.8" transform="rotate(-90 12 411.8)">CAUTION: THIS DRAWING AND DESIGN IS THE PROPERTY OF SARGENT &amp; LUNDY AND MUST NOT BE COPIED OR LENT WITHOUT THEIR PERMISSION IN WRITING. THE PDF FORMAT OF THE ELECTRONIC FILE OF THIS DRAWING IS FOR OFFICIAL SUBMISSION. THE ELECTRONIC FILE OF THE DRAWING IN ANY OTHER FORMAT IS FOR INFORMATION.</text>
<text x="38.2" y="413.9">1</text>
<text x="86.7" y="413.9">2</text>
<text x="134.9" y="413.9">3</text>
<text x="183.3" y="413.9">4</text>
<text x="231.5" y="413.9">5</text>
<text x="279.8" y="413.9">6</text>
<text x="328.1" y="413.9">7</text>
<text x="376.4" y="413.9">8</text>
<text x="424.7" y="413.9">9</text>
<text x="472.9" y="413.9">10</text>
<text x="521.2" y="413.9">11</text>
<text x="538.8" y="408.5">SCALE :</text>
<text x="548.3" y="408.6">NA</text>
<text x="557.1" y="408.6">SHT:</text>
<text x="563.9" y="408.6">5 OF</text>
<text x="569.5" y="413.9">12</text>
<text x="571.9" y="408.6">453</text>
<text x="577.6" y="408.6">REV. 0C</text>
<text x="469.9" y="417.4">FILE NAME:</text>
<text x="483.5" y="417.4">Piping Isometric drawings for WTP&amp;ETP</text>
<text x="594.9" y="414.8" transform="rotate(-90 594.9 414.8)">A2 (594mm x 420mm)</text>
</g>
</svg>
